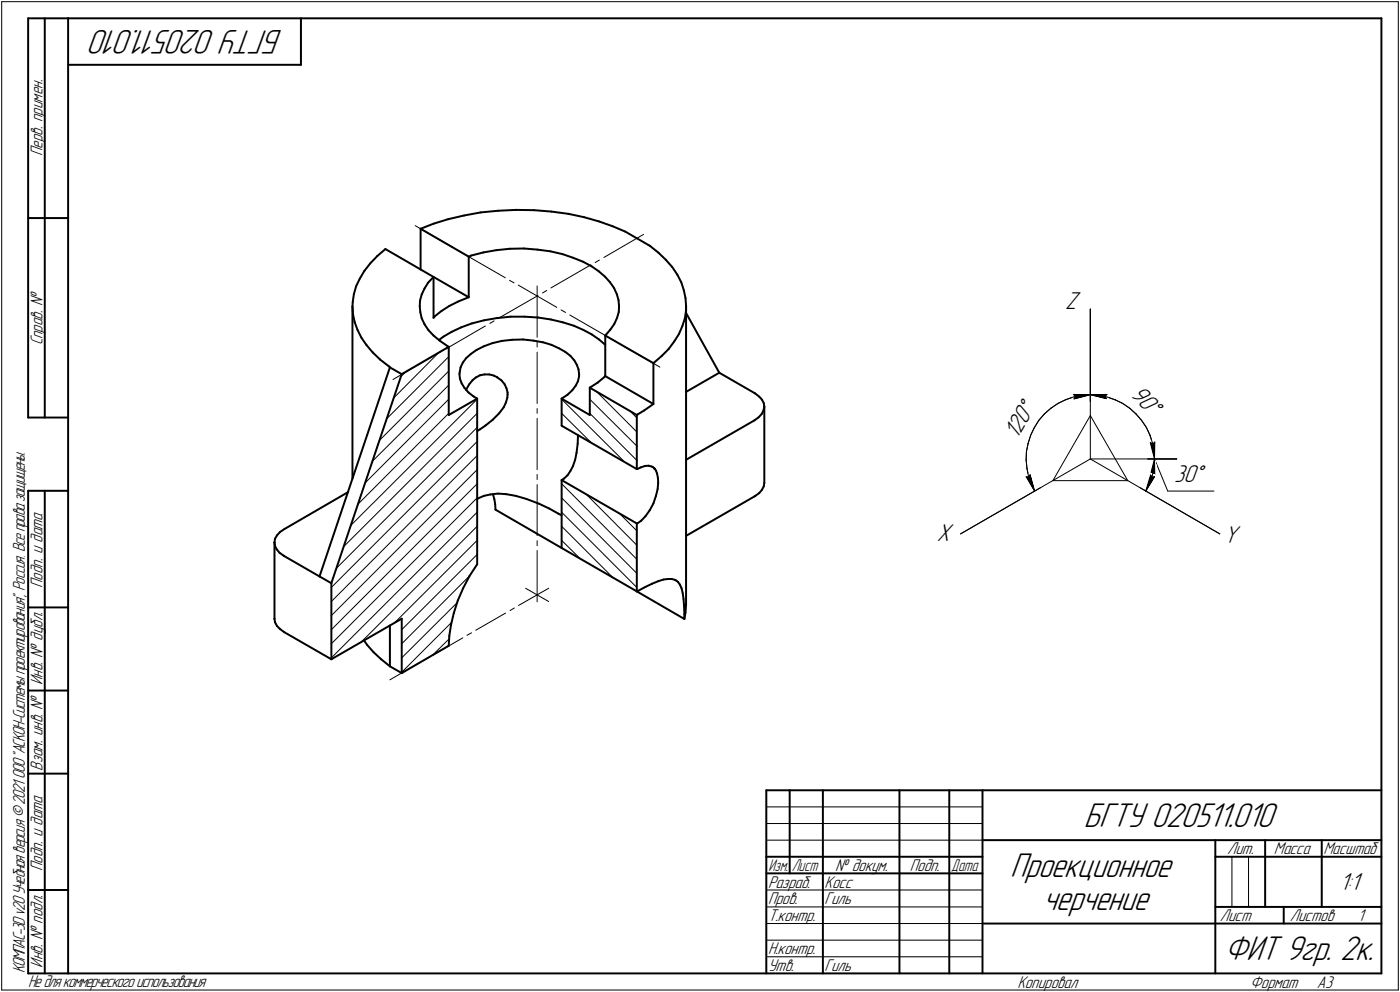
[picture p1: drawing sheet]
<svg xmlns="http://www.w3.org/2000/svg" width="421mm" height="298mm" viewBox="0 0 421 298" stroke-linecap="round" stroke-linejoin="round" font-family="sans-serif">
<g fill="none" stroke="#000" stroke-width=".59">
<path d="M8.5 5.5v120zM8.5 5.5h12zM13.5 5.5v120zM20.5 5.5v287zM20.5 5.5h395zM20.5 19.5h70zM90.5 5.5v14zM415.5 5.5v287zM8.5 65.5h12zM111.3 79.2l-1.7 2.2zM113.5 77l2.4-2.2zM113.5 77l-2.2 2.2z"/>
<path d="M115.9 74.8l14.5 8.4zM126.5 68.7l3.9-1.5zM126.5 68.7v12.3zM126.5 68.7l14.5 8.4zM130.4 67.2l4.4-1.3zM134.8 65.9l4.7-1.1zM139.5 64.8l5-1zM141 77.1l.7-.3zM141 77.1v12.2zM141.7 76.8l3.7-.9zM144.5 63.8l5.4-.5zM145.4 75.9l3.9-.7z"/>
<path d="M149.3 75.2l4-.4zM149.9 63.3l5.3-.2zM153.3 74.8l4.3-.1zM155.2 63.1l5.4 .1zM157.6 74.7l4 .3zM160.6 63.2l5.3 .4zM161.6 75l3.9 .5zM165.5 75.5l3.7 .9zM165.9 63.6l5 .7zM169.2 76.4l3.2 1.1zM170.9 64.3l4.8 1zM172.4 77.5l2.9 1.2z"/>
<path d="M175.3 78.7l2.6 1.3zM175.7 65.3l4.5 1.2zM180.2 66.5l4 1.5zM184.2 68l3.8 1.6zM188 69.6l7.1 4.1zM195.1 73.7l.4 .2zM195.5 73.9l2.5 2zM198 75.9l2.2 2.2zM200.2 78.1l2 2.2zM106 92.1v51.7zM106 92.1l.2 2.4zM106.1 90.8l-.1 1.3z"/>
<path d="M106.2 94.5l.5 2.4zM106.4 88.4l-.3 2.4zM106.7 96.9l.8 2.2zM107.1 86l-.7 2.4zM107.5 99.1l1.2 2.4zM108.2 83.7l-1.1 2.3zM109.6 81.4l-1.4 2.3zM126.2 92l.2 1.8zM126.3 90.3l-.1 1.7zM126.4 93.8l.4 1.9zM126.8 88.5l-.5 1.8zM126.8 95.7l.9 1.8z"/>
<path d="M127.7 86.7l-.9 1.8zM127.7 97.5l1.2 1.7zM128.8 84.9l-1.1 1.8zM128.9 99.2l1.5 1.6zM130.4 83.2l-1.6 1.7zM130.4 83.2l10.6 6.1zM130.4 83.2v12.3zM130.7 95.1l2.1-1.6zM130.7 95.1l-.3 .4zM132.8 93.5l2.3-1.6zM135.1 91.9l2.7-1.3zM135.8 99.7l2.9-1.3z"/>
<path d="M137.8 90.6l3.2-1.3zM138.7 98.4l3.2-1.2zM141.9 97.2l3.6-.9zM145.5 96.3l3.9-.7zM149.4 95.6l4.2-.4zM153.6 95.2h4.1zM157.7 95.2l4.1 .2zM161.8 95.4l3.9 .6zM165.7 96l3.5 .9zM169.2 96.9l3.4 1zM172.6 97.9l2.8 1.2zM175.4 99.1l2.6 1.4z"/>
<path d="M177.9 80l2.2 1.5zM180.1 81.5l1.8 1.6zM181.9 83.1l1.6 1.7zM183.5 84.8l1.2 1.7zM183.6 99.1l-1.6 1.7zM184.7 86.5l.8 1.9zM184.7 97.4l-1.1 1.7zM185.5 88.4l.5 1.8zM185.6 95.5l-.9 1.9zM186 90.2l.2 1.8zM186.1 93.7l-.5 1.8zM186.2 92l-.1 1.7z"/>
<path d="M202.2 80.3l1.5 2.2zM203.7 82.5l1.2 2.3zM204.9 84.8l.8 2.4zM205.2 98l-1 2.3zM205.7 87.2l.5 2.4zM206 95.6l-.8 2.4zM206.2 89.6l.1 2.3zM206.3 94.1l10 17.9zM206.3 93.2l-.3 2.4zM206.3 91.9v1.3zM206.3 91.9v89.8zM108.7 101.5l1.5 2.2z"/>
<path d="M110.2 103.7l1.9 2.2zM112.1 105.9l2.2 2.1zM114.3 108l2.6 2.1zM116.9 110.1l.4 .3zM117.3 110.4l-21.2 62.8zM117.3 110.4l3.5 2zM120.8 112.4l-21.1 62.9zM120.8 112.4l14.2-8.2zM130.4 100.8l1.9 1.6zM132 102.2l1.3-1zM132.3 102.4l2.2 1.6zM133.3 101.2l2.5-1.5z"/>
<path d="M134.5 104l.5 .2zM135 104.2v20.5zM138.2 112.4l.1 1.5zM138.3 111.8l-.1 .6zM138.3 113.9l.6 1.3zM138.5 110.4l-.2 1.4zM138.9 115.2l.8 1.4zM139.2 109l-.7 1.4zM139.7 116.6l1.2 1.3zM140.2 107.6l1.4-1.3zM140.2 107.6l-1 1.4zM140.2 117.1h.1"/>
<path d="M140.9 117.9l1.5 1.2zM141.1 115.6l-.9 1.5zM141.6 106.3l1.7-1.1zM142.1 114.3l1-.8zM142.1 114.3l-1 1.3zM142.4 119.1l1.1 .7zM143.1 113.5l1.3-.7zM143.3 105.2l2.2-1.1zM143.5 119.8v49.8zM144.4 112.8l1.3-.3zM145.5 104.1l2.6-1zM145.7 112.5h1.5z"/>
<path d="M147.2 112.5l1.3 .4zM148.1 103.1l2.9-.7zM148.5 112.9l1 .5zM149.6 113.5h.1M149.6 113.5l1.2 .8zM150.8 114.3l.9 1.1zM151 102.4l3.1-.3zM151.7 115.4l.6 1.3zM152.3 116.7l.4 1.2zM152.6 119.5l-.5 1.5zM152.7 117.9v.6zM152.7 118.5l-.1 1z"/>
<path d="M154.1 102.1l3.2-.1zM157.3 102l3.1 .4zM160.4 102.4l2.9 .5zM163.3 102.9l2.6 .7zM165.9 103.6l2.2 1zM168.1 104.6l1.9 1.1zM168.9 119.8l1.8-1.2zM168.9 119.8v8.1zM168.9 119.8l8.5 4.9zM170 105.7l1.5 1.2zM170.7 118.6l1.4-1.3zM171.5 106.9l1.2 1.4z"/>
<path d="M172.7 108.3l.8 1.3zM173.1 115.9l-1 1.4zM173.5 109.6l.5 1.4zM173.8 114.6l-.7 1.3zM174 111l.2 1.4zM174.2 113.1l-.4 1.5zM174.2 112.4v.7zM177.4 116.5l2.3-1.5zM177.4 116.5v8.2zM177.4 116.5l14.1 8.2zM178 100.5l2.2 1.5zM179.7 115l2-1.6z"/>
<path d="M180.2 102l1.8 1.6zM181.7 113.4l.3-.4zM182 100.8v12.2zM182 100.8l14.5 8.3zM182 113l14.5 8.4zM196.5 109.1l2.5-2.1zM196.5 109.1v12.3zM201.1 104.9l-2.1 2.1zM202.8 102.6l-1.7 2.3zM204.2 100.3l-1.4 2.3zM206.3 117.8l10-5.8zM216.3 112l10.6 6.1z"/>
<path d="M226.9 118.1l.3 .2zM227.2 118.3l1.1 .9zM228.3 119.2l.9 .9zM8.5 125.5h12zM135 124.7l8.5-4.9zM143.5 129.5l.9-.5zM144.4 129l1.6-1.2zM146 127.8l2.2-1.6zM148.2 126.2l1.9-2zM151.5 122.4l-1.4 1.8zM152.1 121l-.6 1.4zM168.9 127.9l22.6 13.1z"/>
<path d="M173 138.2l-.7 1.9zM173.4 136.1l-.4 2.1zM173.7 133.3l-.3 2.8zM173.8 131l-.1 2.3zM173.8 130.8v.2zM191.5 124.7l.3-.2zM191.5 124.7v16.3zM191.8 124.5l1.9-1.1zM193.7 123.4l2.8-2zM195.1 140l.9 .2zM206.3 138.2l20.6-11.9zM226.9 126.3l1.3-.9z"/>
<path d="M229.1 124.4l-.9 1zM229.2 120.1l.5 1.1zM229.6 123.4l-.5 1zM229.7 121.2l.2 1.1zM229.9 122.3v22.8zM229.9 122.3l-.3 1.1zM8.5 147.5v145zM8.5 147.5h12zM13.5 147.5v145zM84.2 159.9l1.3-.9zM84.2 159.9l-.9 1zM85.5 159l19.1-11.1z"/>
<path d="M143.5 149.9l.3-.1zM143.8 149.8l1.7-.8zM145.5 149l2-.4zM147.5 148.6l2.3-.3zM148.3 148.5l.4 1.5zM148.7 150l.2 1.6zM148.9 151.6l.1 1.6zM149 153.2l19.9 11.5zM149.8 148.3l2.4 .2zM152.2 148.5l2.9 .5zM155.1 149l3.2 .9zM158.3 149.9l3.8 1.5z"/>
<path d="M162.1 151.4l3.1 1.4zM165.2 152.8l2.7 1.5zM167.9 154.3l1 .6zM168.9 144.3l.7-.5zM168.9 144.3v20.4zM168.9 144.3l22.6 13zM169.6 143.8l1.1-1zM171.5 141.6l-.8 1.2zM172.3 140.1l-.8 1.5zM191.5 157.3l.3-.1zM191.5 141l.3-.1zM191.5 157.3v20.4z"/>
<path d="M191.8 140.9l.9-.4zM191.8 157.2l1.1-.7zM192.7 140.5l1.3-.5zM194 140h1.1zM194.1 155.1l-1.2 1.4zM195.4 153.3l-1.3 1.8zM196 140.2l.3 .1zM196.3 140.3l.5 .4zM196.5 151.3l-1.1 2zM196.8 140.7h.1M196.8 140.8h.1M196.9 140.9l.1 .2z"/>
<path d="M197 141.1l.3 .3zM197.3 141.4l.3 .9zM197.3 149l-.8 2.3zM197.6 142.3l.3 1.3zM197.8 147l-.5 2zM197.9 143.6l.1 1.5zM198 145.1l-.2 1.9zM226.9 149.2l.3-.2zM227.2 149l1.1-.8zM229.2 147.2l-.9 1zM229.7 146.1l-.5 1.1zM229.9 145.1l-.2 1z"/>
<path d="M82.5 163h.1M82.5 163.1l.2 1zM82.5 163.1v22.8zM82.7 161.9l-.2 1.1zM82.7 164.1l.5 1zM83.2 165.1l.9 1zM83.3 160.9l-.6 1zM84.1 166.1l1.2 .9zM85.3 167l.2 .1zM85.5 167.1l10.6 6.1zM96.1 173.2l3.6 2.1zM99.7 175.3v22.8z"/>
<path d="M139.3 176.8l-1.6 3.7zM141.2 173.1l-1.9 3.7zM143.5 169.6l-2.3 3.5zM168.9 164.7l22.6 13zM191.5 177.7l.3-.1zM191.5 177.7l14.3 8.3zM191.8 177.6l2.3-1.2zM194.1 176.4l2-1zM196.1 175.4l1.9-.7zM198 174.7l1.6-.5zM199.6 174.2l1.3-.2zM200.9 174h1.1z"/>
<path d="M202 174l.9 .2zM202.9 174.2l.4 .2zM203.3 174.4l.6 .4zM203.9 174.8l.6 .9zM204.5 175.7l.5 1.1zM205 176.8l.3 1.4zM205.3 178.2l.3 1.8zM206.3 161l20.6-11.8zM8.5 182.5h12zM82.5 186l.2 1zM82.5 186h.1M82.7 187l.6 1.1z"/>
<path d="M83.3 188.1l.9 1zM84.2 189.1l1.3 .9zM85.5 190l14.2 8.1zM99.7 198.1l21.1-12.2zM109.5 192.4l.9 1.4zM110.4 193.8l2 2.2zM112.4 196l2.2 2.1zM114.6 198.1l2.7 2.1zM117.3 188v12.2zM120.8 185.9v16.4zM135.1 191.1l-.1 3zM135.6 187.8l-.5 3.3z"/>
<path d="M136.5 184.2l-.9 3.6zM137.7 180.5l-1.2 3.7zM205.6 180l.1 2.1zM205.7 182.1l.1 2.5zM205.8 184.6v1.4zM206.2 184.1l-.4 1.9zM206.3 181.7l-.1 2.4zM8.5 207.5h12zM117.3 200.2l3.5 2.1zM120.8 202.3l14.2-8.2zM8.5 232.5h12zM230.5 237.5h185z"/>
<path d="M230.5 237.5v55zM237.5 237.5v25zM247.5 237.5v55zM270.5 237.5v55zM285.5 237.5v55zM295.5 237.5v55zM230.5 257.5h65zM295.5 252.5h120zM365.5 252.5v40zM365.5 257.5h15zM380.5 252.5v20zM380.5 257.5h35z"/>
<path d="M397.5 252.5v20zM8.5 267.5h12zM230.5 262.5h65zM295.5 277.5h70zM365.5 277.5h50zM365.5 272.5h50zM386.1 272.5v5zM8.5 292.5h12zM20.5 292.5h395z"/>
</g>
<g fill="none" stroke="#000" stroke-width=".3">
<path d="M.5 .5v297zM.5 .5h420zM420.5 .5v297zM124.9 67.8l11.6 6.7zM137.8 75.3l1.3 .7zM140.4 76.8l11.6 6.7zM179 78.9l1.3-.8zM181.6 77.4l11.9-7zM147.3 97.2l1.3-.8zM149.9 95.7l11.9-6.9zM153.2 84.2l1.4 .8zM155.9 85.7l11.6 6.7z"/>
<path d="M161.5 85.9v15.4zM163.2 88.1l1.2-.8zM165.7 86.5l12-6.9zM168.7 93.1l1.4 .8zM171.4 94.7l11.6 6.6zM327.9 92.9v45zM327.9 92.9v27.7zM118.2 114l11.9-6.9zM120.6 113.1l1.3-1.3zM131.4 106.3l1.4-.7zM131.9 106l-13.5 13.5zM134 104.9l12-6.9z"/>
<path d="M161.5 102.9v1.4zM161.5 105.8v15.4zM168.9 120l18.6 18.4zM177.4 120l14.3 14.2zM179.3 117.6l12.3 12.3zM184.3 102.1l1.3 .8zM186.9 103.6l11.6 6.7zM322.8 119.3l2.6-.5zM322.8 118.5l.6 .6zM322.8 118.5l5.1 .1zM323 119.9l4.9-1.3zM323.4 119.1l-.4 .8z"/>
<path d="M325.4 118.8l2.5-.2zM327.9 118.6l2.6 .2zM327.9 118.6l5-.1zM327.9 118.6l4.8 1.2zM330.5 118.8l2.4 .5zM332.3 119.1l.4 .7zM332.9 119.3l2.5 .8zM332.9 118.5l-.6 .6zM111.9 138.7l23.1-23zM114.1 132.3l20.9-20.8zM116.2 125.9l18.8-18.7zM161.5 122.8v1.4z"/>
<path d="M161.5 125.7v15.4zM168.9 124.2l8.7 8.6zM177.4 124.2l14.3 14.3zM189.3 123.4l2.3 2.2zM308.6 138.3l.3 2.5zM308.7 135.7l-.1 2.6zM309.2 133.3l-.5 2.4zM310 130.8l-.8 2.5zM311.1 128.5l-1.1 2.3zM312.4 126.3l-1.3 2.2zM314.1 124.4l2-1.7zM314.1 124.4l-1.7 1.9z"/>
<path d="M316.1 122.7l2.1-1.5zM318.2 121.2l2.3-1.1zM320.5 120.1l2.3-.8zM327.9 137.9l39 22.5zM327.9 137.9h26zM327.9 124.9l-11.2 19.5zM327.9 124.9l11.3 19.5zM335.4 120.1l2.3 1.1zM337.7 121.2l2.1 1.5zM339.8 122.7l1.8 1.7zM341.6 124.4l1.7 1.9zM343.3 126.3l1.5 2.1z"/>
<path d="M344.8 128.4l1.1 2.4zM345.2 137.9h8.7zM345.9 130.8l.7 2.4zM345.9 133l1.3 4.9zM345.9 133l.8 .4zM346.6 133.2l.4 2.5zM346.7 133.4l.6-.6zM347 135.7l.2 2.2zM347.2 137.9l-.2 2.6zM347.2 137.9l4 9.7zM347.2 137.9l.1 5zM347.2 137.9l-1.3 4.9z"/>
<path d="M347.3 132.8l-.1 5.1zM105.5 157.9l38-37.9zM107.6 151.6l27.4-27.4zM109.8 145.1l25.2-25.1zM161.5 142.6v1.5zM161.5 145.6v15.4zM168.9 158.2l15.5 15.5zM168.9 153.9l22.6 22.6zM168.9 149.6l22.6 22.7zM168.9 145.4l22.6 22.7zM176.3 148.5l15.2 15.3zM186.4 154.3l5.1 5.2z"/>
<path d="M308.6 143.3l2.5 4.3zM308.6 143.3l.8 .1zM308.9 140.8l.5 2.5zM309.4 143.3l.8 2.4zM309.8 142.7l-.4 .7zM309.8 142.7l1.3 4.9zM310.2 145.7l.9 1.9zM316.7 144.4h22.5zM342.9 146.6l24 13.8zM345.7 145.4l-1.1 2.2zM345.9 142.8l.8-.4zM346 142.7l-1.4 4.9z"/>
<path d="M346 142.7l.5 .7zM346.5 143.4l.7-.1zM346.5 143l-.8 2.4zM346.7 142.4l.6 .5zM347 140.5l-.5 2.5zM347.2 143.3l-2.6 4.3zM351.2 147.6h13.9zM99.7 176.5l43.8-43.8zM101.2 170.8l42.3-42.4zM103.3 164.3l40.2-40.1zM158.1 176.8l6.9 4zM161.5 162.5v1.5z"/>
<path d="M161.5 165.4v15.4zM168.9 162.4l5.5 5.4zM288.9 160.4l39-22.5zM288.9 160.4l24-13.8zM99.7 197.7l43.8-43.8zM99.7 193.5l43.8-43.9zM99.7 189.2l43.8-43.8zM99.7 185l43.8-43.9zM99.7 180.8l43.8-43.9zM108.6 193l34.9-34.8zM118.7 187.1l24.8-24.7zM120.8 197.7l16.7-16.6z"/>
<path d="M120.8 193.5l20.4-20.4zM120.8 189.2l22.7-22.6zM127.6 198.4l1.3-.8zM130.2 196.8l9-5.1zM130.2 196.8l4.8-4.8zM140.5 190.9l1.3-.7zM143.1 189.4l9-5.2zM153.4 183.5l1.3-.8zM156 181.9l9-5.1zM117.3 204.3l9-5.2zM120.8 202l15-15zM230.5 247.5h65z"/>
<path d="M230.5 252.5h65zM230.5 242.5h65zM370.5 257.5v15zM375.5 257.5v15zM230.5 267.5h65zM230.5 272.5h65zM230.5 277.5h65zM.5 297.5h420zM230.5 282.5h65zM230.5 287.5h65z"/>
</g>
<g fill="#fff" stroke="#fff" stroke-width=".3">
<path d="M307.2 118.9h.1zM307.1 119h.4zM307.1 119h.6zM307 119.1h.8zM307 119.2h.9zM306.9 119.3h1.2zM306.8 119.4h1.5zM306.8 119.5h1.6zM306.7 119.5h1.8zM306.7 119.6h2zM306.7 119.7h2.1zM306.7 119.8h2.2zM306.6 119.9h2.5zM306.5 120h2.8zM306.5 120.1h2.9zM306.4 120.1h3.1zM306.4 120.2h3.3zM306.3 120.3h3.5zM306.2 120.4h3.8zM306.2 120.5h3.9zM306.2 120.6h4.1zM306.2 120.6h4.2zM306.1 120.7h4.5zM306.1 120.8h4.6zM306 120.9h4.9zM305.9 121h5.1zM305.9 121.1h5.2zM305.8 121.2h5.5zM305.8 121.2h5.6zM305.7 121.3h5.9zM305.6 121.4h6.1zM305.6 121.5h6.3zM305.6 121.6h6.4zM305.6 121.7h6.6zM305.5 121.8h6.8zM305.5 121.8h6.9zM305.4 121.9h7.2zM305.3 122h7.5zM305.3 122.1h7.6zM305.2 122.2h7.8zM305.2 122.3h8zM305.1 122.3h8.3zM305.1 122.4h8.3zM305.1 122.5h8.3zM305 122.6h8.4zM305 122.7h8.4zM304.9 122.8h8.4zM304.9 122.9h8.4zM304.8 122.9h8.4zM304.7 123h8.4zM304.7 123.1h8.4zM304.6 123.2h8.4zM304.6 123.3h8.4zM304.5 123.4h8.4zM304.5 123.4h8.4zM304.5 123.5h8.3zM304.4 123.6h8.4zM304.4 123.7h8.4zM304.3 123.8h8.4zM304.3 123.9h8.4zM304.2 124h8.4zM304.1 124h8.5zM304.1 124.1h8.4zM304 124.2h8.4zM304 124.3h8.4zM304 124.4h8.3zM303.9 124.5h8.4zM303.9 124.5h8.4zM303.8 124.6h8.5zM303.8 124.7h8.4zM303.7 124.8h8.4zM303.7 124.9h8.4zM303.6 125h8.4zM303.5 125.1h8.5zM303.5 125.1h8.4zM303.4 125.2h8.5zM303.4 125.3h8.4zM303.4 125.4h8.3zM303.3 125.5h8.4zM303.3 125.6h8.4zM303.2 125.6h8.5zM303.2 125.7h8.4zM303.1 125.8h8.5zM303.1 125.9h8.4zM303 126h8.4zM302.9 126.1h8.5zM302.9 126.2h8.4zM302.9 126.2h8.4zM302.9 126.3h8.3zM302.8 126.4h8.3zM302.7 126.5h8.4zM302.7 126.6h8.4zM302.6 126.7h8.5zM302.6 126.7h8.4zM302.5 126.8h8.5zM302.5 126.9h8.4zM302.4 127h8.4zM302.3 127.1h8.5zM302.3 127.2h8.4zM302.3 127.3h8.4zM302.3 127.3h8.3zM302.2 127.4h8.4zM302.1 127.5h8.5zM302.1 127.6h8.4zM302 127.7h8.5zM302 127.8h8.4zM301.9 127.8h8.5zM301.9 127.9h8.4zM301.8 128h8.5zM301.8 128.1h8.4zM301.8 128.2h8.3zM301.7 128.3h8.4zM301.7 128.4h8.3zM301.6 128.4h8.4zM301.5 128.5h8.5zM301.5 128.6h8.5zM301.4 128.7h8.5zM301.4 128.8h8.4zM301.3 128.9h8.5zM301.3 128.9h8.4zM301.2 129h8.5zM301.2 129.1h8.4zM301.2 129.2h8.4zM301.1 129.3h8.4zM301.1 129.4h8.4zM301 129.5h8.5zM300.9 129.5h8.5zM301.1 129.6h8.3zM301.2 129.7h8.1zM301.4 129.8h7.8zM301.5 129.9h7.7zM301.7 130h7.4zM301.8 130h7.3zM302 130.1h7zM302.1 130.2h6.9zM302.3 130.3h6.6zM302.4 130.4h6.5zM302.6 130.5h6.3zM302.7 130.6h6.1zM302.9 130.6h5.9zM303 130.7h5.7zM303.2 130.8h5.5zM303.3 130.9h5.3zM303.4 131h5.1zM303.6 131.1h4.9zM303.8 131.1h4.6zM303.9 131.2h4.5zM304 131.3h4.4zM304.2 131.4h4.2zM304.4 131.5h3.9zM304.5 131.6h3.7zM304.6 131.7h3.6zM304.8 131.7h3.3zM305 131.8h3.1zM305.1 131.9h2.9zM305.2 132h2.8zM305.4 132.1h2.5zM305.6 132.2h2.2zM305.6 132.2h2.2zM305.8 132.3h2zM306 132.4h1.8zM306.2 132.5h1.5zM306.2 132.6h1.5zM306.4 132.7h1.2zM306.6 132.8h.9zM306.7 132.8h.8zM306.8 132.9h.6zM307 133h.4zM307.2 133.1h.1z"/>
<path d="M322.3 118.1h3.8zM322.3 118.2h4.1zM322.3 118.3h4.4zM322.3 118.4h4.7zM322.3 118.4h5zM322.3 118.5h5.4zM322.3 118.6h5.6zM322.4 118.7h5.4zM322.4 118.8h5.3zM322.4 118.9h5.1zM322.4 119h4.9zM322.4 119h4.8zM322.4 119.1h4.7zM322.4 119.2h4.5zM322.4 119.3h4.3zM322.5 119.4h4.1zM322.5 119.5h3.9zM322.5 119.5h3.7zM322.5 119.6h3.5zM322.5 119.7h3.1zM322.5 119.8h2.8zM322.5 119.9h2.5zM322.6 120h2zM322.6 120.1h1.7zM322.6 120.1h1.3zM322.6 120.2h1zM322.6 120.3h.7zM322.6 120.4h.3z"/>
<path d="M310 142.1h.2zM309.8 142.2h.4zM309.6 142.2h.6zM309.5 142.3h.8zM309.3 142.4h1zM309 142.5h1.3zM308.9 142.6h1.4zM308.7 142.7h1.7zM308.4 142.7h2zM308.3 142.8h2.1zM308.1 142.9h2.4zM307.8 143h2.7zM307.9 143.1h2.6zM308 143.2h2.5zM308 143.3h2.6zM308.1 143.3h2.5zM308.2 143.4h2.4zM308.2 143.5h2.4zM308.3 143.6h2.3zM308.3 143.7h2.3zM308.4 143.8h2.2zM308.4 143.8h2.3zM308.4 143.9h2.3zM308.5 144h2.2zM308.5 144.1h2.2zM308.6 144.2h2.2zM308.7 144.3h2.1zM308.7 144.4h2.1zM308.8 144.4h2.1zM308.8 144.5h2.1zM308.9 144.6h2zM308.9 144.7h2zM308.9 144.8h2.1zM309 144.9h2zM309 144.9h2zM309.1 145h2zM309.2 145.1h1.9zM309.2 145.2h1.9zM309.3 145.3h1.8zM309.3 145.4h1.8zM309.4 145.5h1.7zM309.5 145.5h1.6zM309.5 145.6h1.6zM309.5 145.7h1.6zM309.5 145.8h1.6zM309.6 145.9h1.5zM309.7 146h1.4zM309.7 146h1.4zM309.8 146.1h1.3zM309.8 146.2h1.3zM309.9 146.3h1.2zM310 146.4h1.1zM310 146.5h1.1zM310.1 146.6h1zM310.2 146.6h.9zM310.3 146.7h.8zM310.4 146.8h.7zM310.5 146.9h.6zM310.6 147h.5zM310.6 147.1h.5zM310.7 147.2h.4zM310.8 147.2h.3zM310.9 147.3h.2zM311 147.4h.1z"/>
<path d="M343.7 114.9h.1zM343.6 115h.3zM343.5 115.1h.5zM343.4 115.1h.7zM343.3 115.2h.9zM343.2 115.3h1.1zM343.2 115.4h1.1zM343.1 115.5h1.3zM343 115.6h1.5zM342.9 115.7h1.7zM342.8 115.7h1.9zM342.7 115.8h2.1zM342.6 115.9h2.2zM342.6 116h2.3zM342.5 116.1h2.5zM342.4 116.2h2.7zM342.3 116.2h2.9zM342.2 116.3h3.1zM342.1 116.4h3.3zM342.1 116.5h3.3zM342 116.6h3.5zM341.9 116.7h3.7zM341.8 116.8h3.9zM341.7 116.8h4.1zM341.6 116.9h4.3zM341.5 117h4.4zM341.5 117.1h4.5zM341.4 117.2h4.7zM341.3 117.3h4.9zM341.2 117.3h5.1zM341.1 117.4h5.3zM341 117.5h5.5zM341 117.6h5.5zM340.9 117.7h5.7zM340.8 117.8h5.9zM340.7 117.9h6.1zM340.6 117.9h6.3zM340.5 118h6.5zM340.4 118.1h6.6zM340.4 118.2h6.7zM340.3 118.3h6.9zM340.2 118.4h7.1zM340.1 118.4h7.3zM340 118.5h7.5zM339.9 118.6h7.7zM339.9 118.7h7.7zM339.8 118.8h7.9zM339.7 118.9h8.1zM339.6 119h8.3zM339.5 119h8.5zM339.4 119.1h8.7zM339.3 119.2h8.8zM339.3 119.3h8.9zM339.2 119.4h9.1zM339.1 119.5h9.3zM339 119.5h9.5zM338.9 119.6h9.7zM338.8 119.7h9.9zM338.8 119.8h9.9zM338.6 119.9h10.2zM338.7 120h10.2zM338.8 120.1h10.2zM338.8 120.1h10.3zM338.9 120.2h10.3zM339 120.3h10.2zM339.1 120.4h10.2zM339.2 120.5h10.2zM339.3 120.6h10.2zM339.3 120.6h10.3zM339.4 120.7h10.3zM339.5 120.8h10.3zM339.6 120.9h10.2zM339.7 121h10.2zM339.8 121.1h10.2zM339.9 121.2h10.2zM339.9 121.2h10.3zM340 121.3h10.3zM340.1 121.4h10.3zM340.2 121.5h10.2zM340.3 121.6h10.2zM340.4 121.7h10.2zM340.4 121.8h10.3zM340.5 121.8h10.3zM340.6 121.9h10.3zM340.7 122h10.2zM340.8 122.1h10.2zM340.9 122.2h10zM341 122.3h9.9zM341 122.3h9.8zM341.1 122.4h9.6zM341.2 122.5h9.4zM341.3 122.6h9.2zM341.4 122.7h9zM341.5 122.8h8.9zM341.5 122.9h8.8zM341.6 122.9h8.6zM341.7 123h8.4zM341.8 123.1h8.2zM341.9 123.2h8zM342 123.3h7.8zM342.1 123.4h7.7zM342.1 123.4h7.6zM342.2 123.5h7.4zM342.3 123.6h7.2zM342.4 123.7h7zM342.5 123.8h6.8zM342.6 123.9h6.6zM342.6 124h6.6zM342.7 124h6.4zM342.8 124.1h6.2zM342.9 124.2h6zM343 124.3h5.8zM343.1 124.4h5.6zM343.2 124.5h5.5zM343.2 124.5h5.4zM343.3 124.6h5.2zM343.4 124.7h5zM343.5 124.8h4.8zM343.6 124.9h4.6zM343.7 125h4.4zM343.7 125.1h4.4zM343.8 125.1h4.2zM343.9 125.2h4zM344 125.3h3.8zM344.1 125.4h3.6zM344.2 125.5h3.4zM344.3 125.6h3.3zM344.3 125.6h3.2zM344.4 125.7h3zM344.5 125.8h2.8zM344.6 125.9h2.6zM344.7 126h2.4zM344.8 126.1h2.2zM344.8 126.2h2.2zM344.9 126.2h2zM345 126.3h1.8zM345.1 126.4h1.6zM345.2 126.5h1.4zM345.3 126.6h1.2zM345.4 126.7h1.1zM345.4 126.7h1zM345.5 126.8h.8zM345.6 126.9h.6zM345.7 127h.4zM345.8 127.1h.2z"/>
<path d="M329.8 118.1h3.7zM329.5 118.2h4zM329.2 118.3h4.3zM328.8 118.4h4.7zM328.6 118.4h4.9zM328.3 118.5h5.2zM327.9 118.6h5.5zM328.1 118.7h5.3zM328.3 118.8h5.1zM328.4 118.9h5zM328.6 119h4.8zM328.8 119h4.6zM328.8 119.1h4.6zM329 119.2h4.3zM329.2 119.3h4.1zM329.4 119.4h3.9zM329.5 119.5h3.8zM329.6 119.5h3.7zM329.9 119.6h3.4zM330.3 119.7h3zM330.6 119.8h2.7zM331 119.9h2.3zM331.3 120h2zM331.6 120.1h1.7zM332 120.1h1.3zM332.3 120.2h1zM332.7 120.3h.6zM333 120.4h.3z"/>
<path d="M346.5 132.4h1.3zM345.9 132.5h1.9zM345.4 132.6h2.4zM345.4 132.7h2.4zM345.4 132.8h2.4zM345.4 132.8h2.4zM345.5 132.9h2.3zM345.5 133h2.3zM345.5 133.1h2.3zM345.5 133.2h2.3zM345.6 133.3h2.2zM345.6 133.3h2.2zM345.6 133.4h2.2zM345.6 133.5h2.2zM345.7 133.6h2.1zM345.7 133.7h2.1zM345.7 133.8h2.1zM345.7 133.9h2.1zM345.8 133.9h2zM345.8 134h2zM345.8 134.1h2zM345.8 134.2h2zM345.9 134.3h1.9zM345.9 134.4h1.9zM345.9 134.5h1.9zM345.9 134.5h1.9zM345.9 134.6h1.9zM345.9 134.7h1.9zM345.9 134.8h1.9zM345.9 134.9h1.9zM346 135h1.8zM346 135h1.8zM346 135.1h1.8zM346 135.2h1.8zM346.1 135.3h1.7zM346.1 135.4h1.7zM346.1 135.5h1.7zM346.1 135.6h1.7zM346.2 135.6h1.6zM346.2 135.7h1.6zM346.2 135.8h1.6zM346.2 135.9h1.6zM346.3 136h1.5zM346.3 136.1h1.4zM346.3 136.1h1.4zM346.3 136.2h1.4zM346.4 136.3h1.3zM346.5 136.4h1.1zM346.5 136.5h1.1zM346.5 136.6h1.1zM346.5 136.7h1.1zM346.6 136.7h1zM346.6 136.8h1zM346.7 136.9h.9zM346.7 137h.8zM346.8 137.1h.7zM346.9 137.2h.6zM346.9 137.2h.6zM347 137.3h.4zM347 137.4h.4zM347 137.5h.4zM347 137.6h.4zM347.1 137.7h.2zM347.1 137.8h.2z"/>
<path d="M320.3 87.3h5zM320.3 87.4h5zM320.3 87.5h5zM320.3 87.5h5zM320.3 87.6h5zM320.3 87.7h5zM320.3 87.8h5zM320.3 87.9h5zM320.3 88h5zM320.3 88.1h5zM320.3 88.1h5zM320.3 88.2h5zM320.3 88.3h5zM320.3 88.4h5zM320.3 88.5h5zM320.3 88.6h5zM320.3 88.6h5zM320.3 88.7h5zM320.3 88.8h5zM320.3 88.9h5zM320.3 89h5zM320.3 89.1h5zM320.3 89.2h5zM320.3 89.2h5zM320.3 89.3h5zM320.3 89.4h5zM320.3 89.5h5zM320.3 89.6h5zM320.3 89.7h5zM320.3 89.7h5zM320.3 89.8h5zM320.3 89.9h5zM320.3 90h5zM320.3 90.1h5zM320.3 90.2h5zM320.3 90.3h5zM320.3 90.3h5zM320.3 90.4h5zM320.3 90.5h5zM320.3 90.6h5zM320.3 90.7h5zM320.3 90.8h5zM320.3 90.8h5zM320.3 90.9h5zM320.3 91h5zM320.3 91.1h5zM320.3 91.2h5zM320.3 91.3h5zM320.3 91.4h5zM320.3 91.4h5zM320.3 91.5h5zM320.3 91.6h5zM320.3 91.7h5zM320.3 91.8h5zM320.3 91.9h5zM320.3 91.9h5zM320.3 92h5zM320.3 92.1h5zM320.3 92.2h5zM320.3 92.3h5zM320.3 92.4h5zM320.3 92.5h5zM320.3 92.5h5zM320.3 92.6h5zM320.3 92.7h5zM320.3 92.8h5zM320.3 92.9h5zM320.3 93h5zM320.3 93h5zM320.3 93.1h5zM320.3 93.2h5zM320.3 93.3h5zM320.3 93.4h5zM320.3 93.5h5zM320.3 93.6h5zM320.3 93.6h5zM320.3 93.7h5zM320.3 93.8h5zM320.3 93.9h5zM320.3 94h5zM320.3 94.1h5zM320.3 94.1h5zM320.3 94.2h5zM320.3 94.3h5z"/>
<path d="M281.8 156.8h5.4zM281.8 156.9h5.4zM281.8 157h5.4zM281.8 157.1h5.4zM281.8 157.1h5.4zM281.8 157.2h5.4zM281.8 157.3h5.4zM281.8 157.4h5.4zM281.8 157.5h5.4zM281.8 157.6h5.4zM281.8 157.6h5.4zM281.8 157.7h5.4zM281.8 157.8h5.4zM281.8 157.9h5.4zM281.8 158h5.4zM281.8 158.1h5.4zM281.8 158.2h5.4zM281.8 158.2h5.4zM281.8 158.3h5.4zM281.8 158.4h5.4zM281.8 158.5h5.4zM281.8 158.6h5.4zM281.8 158.7h5.4zM281.8 158.7h5.4zM281.8 158.8h5.4zM281.8 158.9h5.4zM281.8 159h5.4zM281.8 159.1h5.4zM281.8 159.2h5.4zM281.8 159.3h5.4zM281.8 159.3h5.4zM281.8 159.4h5.4zM281.8 159.5h5.4zM281.8 159.6h5.4zM281.8 159.7h5.4zM281.8 159.8h5.4zM281.8 159.9h5.4zM281.8 159.9h5.4zM281.8 160h5.4zM281.8 160.1h5.4zM281.8 160.2h5.4zM281.8 160.3h5.4zM281.8 160.4h5.4zM281.8 160.4h5.4zM281.8 160.5h5.4zM281.8 160.6h5.4zM281.8 160.7h5.4zM281.8 160.8h5.4zM281.8 160.9h5.4zM281.8 161h5.4zM281.8 161h5.4zM281.8 161.1h5.4zM281.8 161.2h5.4zM281.8 161.3h5.4zM281.8 161.4h5.4zM281.8 161.5h5.4zM281.8 161.5h5.4zM281.8 161.6h5.4zM281.8 161.7h5.4zM281.8 161.8h5.4zM281.8 161.9h5.4zM281.8 162h5.4zM281.8 162.1h5.4zM281.8 162.1h5.4zM281.8 162.2h5.4zM281.8 162.3h5.4zM281.8 162.4h5.4zM281.8 162.5h5.4zM281.8 162.6h5.4zM281.8 162.6h5.4zM281.8 162.7h5.4zM281.8 162.8h5.4zM281.8 162.9h5.4zM281.8 163h5.4zM281.8 163.1h5.4zM281.8 163.2h5.4zM281.8 163.2h5.4zM281.8 163.3h5.4zM281.8 163.4h5.4zM281.8 163.5h5.4zM281.8 163.6h5.4zM281.8 163.7h5.4zM281.8 163.7h5.4zM281.8 163.8h5.4zM281.8 163.9h5.4z"/>
<path d="M368 157.6h5.5zM368 157.7h5.5zM368 157.8h5.5zM368 157.9h5.5zM368 158h5.5zM368 158.1h5.5zM368 158.2h5.5zM368 158.2h5.5zM368 158.3h5.5zM368 158.4h5.5zM368 158.5h5.5zM368 158.6h5.5zM368 158.7h5.5zM368 158.7h5.5zM368 158.8h5.5zM368 158.9h5.5zM368 159h5.5zM368 159.1h5.5zM368 159.2h5.5zM368 159.3h5.5zM368 159.3h5.5zM368 159.4h5.5zM368 159.5h5.5zM368 159.6h5.5zM368 159.7h5.5zM368 159.8h5.5zM368 159.9h5.5zM368 159.9h5.5zM368 160h5.5zM368 160.1h5.5zM368 160.2h5.5zM368 160.3h5.5zM368 160.4h5.5zM368 160.4h5.5zM368 160.5h5.5zM368 160.6h5.5zM368 160.7h5.5zM368 160.8h5.5zM368 160.9h5.5zM368 161h5.5zM368 161h5.5zM368 161.1h5.5zM368 161.2h5.5zM368 161.3h5.5zM368 161.4h5.5zM368 161.5h5.5zM368 161.5h5.5zM368 161.6h5.5zM368 161.7h5.5zM368 161.8h5.5zM368 161.9h5.5zM368 162h5.5zM368 162.1h5.5zM368 162.1h5.5zM368 162.2h5.5zM368 162.3h5.5zM368 162.4h5.5zM368 162.5h5.5zM368 162.6h5.5zM368 162.6h5.5zM368 162.7h5.5zM368 162.8h5.5zM368 162.9h5.5zM368 163h5.5zM368 163.1h5.5zM368 163.2h5.5zM368 163.2h5.5zM368 163.3h5.5zM368 163.4h5.5zM368 163.5h5.5zM368 163.6h5.5zM368 163.7h5.5zM368 163.7h5.5zM368 163.8h5.5zM368 163.9h5.5zM368 164h5.5zM368 164.1h5.5zM368 164.2h5.5zM368 164.3h5.5zM368 164.3h5.5zM368 164.4h5.5zM368 164.5h5.5zM368 164.6h5.5zM368 164.7h5.5z"/>
<path d="M353.1 139.3h10zM353.1 139.4h10zM353.1 139.4h10zM353.1 139.5h10zM353.1 139.6h10zM353.1 139.7h10zM353.1 139.8h10zM353.1 139.9h10zM353.1 140h10zM353.1 140h10zM353.1 140.1h10zM353.1 140.2h10zM353.1 140.3h10zM353.1 140.4h10zM353.1 140.5h10zM353.1 140.5h10zM353.1 140.6h10zM353.1 140.7h10zM353.1 140.8h10zM353.1 140.9h10zM353.1 141h10zM353.1 141.1h10zM353.1 141.1h10zM353.1 141.2h10zM353.1 141.3h10zM353.1 141.4h10zM353.1 141.5h10zM353.1 141.6h10zM353.1 141.6h10zM353.1 141.7h10zM353.1 141.8h10zM353.1 141.9h10zM353.1 142h10zM353.1 142.1h10zM353.1 142.2h10zM353.1 142.2h10zM353.1 142.3h10zM353.1 142.4h10zM353.1 142.5h10zM353.1 142.6h10zM353.1 142.7h10zM353.1 142.7h10zM353.1 142.8h10zM353.1 142.9h10zM353.1 143h10zM353.1 143.1h10zM353.1 143.2h10zM353.1 143.3h10zM353.1 143.3h10zM353.1 143.4h10zM353.1 143.5h10zM353.1 143.6h10zM353.1 143.7h10zM353.1 143.8h10zM353.1 143.8h10zM353.1 143.9h10zM353.1 144h10zM353.1 144.1h10zM353.1 144.2h10zM353.1 144.3h10zM353.1 144.4h10zM353.1 144.4h10zM353.1 144.5h10zM353.1 144.6h10zM353.1 144.7h10zM353.1 144.8h10zM353.1 144.9h10zM353.1 144.9h10zM353.1 145h10zM353.1 145.1h10zM353.1 145.2h10zM353.1 145.3h10zM353.1 145.4h10zM353.1 145.5h10zM353.1 145.5h10zM353.1 145.6h10zM353.1 145.7h10zM353.1 145.8h10zM353.1 145.9h10zM353.1 146h10zM353.1 146h10zM353.1 146.1h10zM353.1 146.2h10zM353.1 146.3h10zM353.1 146.4h10zM353.1 146.5h10z"/>
<path d="M347.1 138.1h.2zM347.1 138.2h.2zM347 138.3h.4zM347 138.3h.4zM347 138.4h.4zM347 138.5h.4zM346.9 138.6h.6zM346.9 138.7h.6zM346.8 138.8h.7zM346.7 138.9h.8zM346.7 138.9h.9zM346.6 139h1zM346.6 139.1h1zM346.5 139.2h1.1zM346.5 139.3h1.1zM346.5 139.4h1.1zM346.5 139.4h1.1zM346.4 139.5h1.3zM346.3 139.6h1.4zM346.3 139.7h1.4zM346.3 139.8h1.4zM346.3 139.9h1.5zM346.2 140h1.6zM346.2 140h1.6zM346.2 140.1h1.6zM346.2 140.2h1.6zM346.1 140.3h1.7zM346.1 140.4h1.7zM346.1 140.5h1.7zM346.1 140.5h1.7zM346 140.6h1.8zM346 140.7h1.8zM346 140.8h1.8zM346 140.9h1.8zM345.9 141h1.9zM345.9 141.1h1.9zM345.9 141.1h1.9zM345.9 141.2h1.9zM345.9 141.3h1.9zM345.9 141.4h1.9zM345.9 141.5h1.9zM345.9 141.6h1.9zM345.8 141.6h2zM345.8 141.7h2zM345.8 141.8h2zM345.8 141.9h2zM345.7 142h2.1zM345.7 142.1h2.1zM345.7 142.2h2.1zM345.7 142.2h2.1zM345.6 142.3h2.2zM345.6 142.4h2.2zM345.6 142.5h2.2zM345.6 142.6h2.2zM345.5 142.7h2.3zM345.5 142.7h2.3zM345.5 142.8h2.3zM345.5 142.9h2.3zM345.4 143h2.4zM345.4 143.1h2.4zM345.4 143.2h2.4zM345.4 143.3h2.4zM346.6 143.3h1.2zM347.2 143.4h.6z"/>
<path d="M345.7 142.2h.2zM345.7 142.2h.5zM345.7 142.3h.7zM345.6 142.4h1zM345.6 142.5h1.2zM345.6 142.6h1.4zM345.5 142.7h1.7zM345.5 142.7h1.9zM345.5 142.8h2.1zM345.5 142.9h2.2zM345.4 143h2.5zM345.4 143.1h2.5zM345.4 143.2h2.4zM345.4 143.3h2.4zM345.4 143.3h2.3zM345.4 143.4h2.3zM345.4 143.5h2.2zM345.3 143.6h2.3zM345.3 143.7h2.3zM345.3 143.8h2.2zM345.2 143.8h2.3zM345.2 143.9h2.2zM345.2 144h2.2zM345.2 144.1h2.1zM345.1 144.2h2.1zM345.1 144.3h2.1zM345.1 144.4h2zM345 144.4h2.1zM345 144.5h2zM345 144.6h2zM345 144.7h2zM344.9 144.8h2zM344.9 144.9h2zM344.9 144.9h1.9zM344.8 145h2zM344.8 145.1h1.9zM344.8 145.2h1.8zM344.8 145.3h1.8zM344.8 145.4h1.7zM344.8 145.5h1.7zM344.8 145.5h1.7zM344.7 145.6h1.8zM344.7 145.7h1.7zM344.7 145.8h1.6zM344.7 145.9h1.6zM344.7 146h1.5zM344.7 146h1.5zM344.7 146.1h1.4zM344.7 146.2h1.3zM344.7 146.3h1.2zM344.7 146.4h1.2zM344.7 146.5h1.1zM344.7 146.6h1zM344.7 146.6h.9zM344.7 146.7h.8zM344.7 146.8h.7zM344.7 146.9h.7zM344.7 147h.6zM344.7 147.1h.5zM344.7 147.2h.4zM344.7 147.2h.3zM344.7 147.3h.2zM344.7 147.4h.1z"/>
</g>
<g fill="#000" stroke="#000" stroke-width=".3">
<path d="M322.9 118.6h5zM323 118.7h4.2zM323.1 118.8h3.4zM323.2 118.9h2.5zM323.3 119h1.7zM323.3 119h.9z"/>
<path d="M327.2 118.7h.5zM326.5 118.8h.8zM325.7 118.9h1.3zM325 119h1.6zM324.2 119h2.1zM323.4 119.1h2.6zM323.4 119.2h2.2zM323.3 119.3h2.1zM323.3 119.4h1.7zM323.3 119.5h1.4zM323.3 119.5h1.1zM323.2 119.6h.8zM323.2 119.7h.5zM323.1 119.8h.2z"/>
<path d="M327.9 118.6h4.9zM328.7 118.7h4zM329.4 118.8h3.3zM330.1 118.9h2.5zM330.9 119h1.6zM331.6 119h.8z"/>
<path d="M328.3 118.7h.4zM328.7 118.8h.7zM329 118.9h1.1zM329.4 119h1.5zM329.7 119h1.9zM330 119.1h2.3zM330.4 119.2h2zM330.7 119.3h1.8zM331 119.4h1.5zM331.4 119.5h1.2zM331.7 119.5h1zM332.1 119.6h.6zM332.4 119.7h.3z"/>
<path d="M346 133.2h.3zM346 133.3h.5zM346.1 133.3h.5zM346.1 133.4h.6zM346.1 133.5h.7zM346.1 133.6h.7zM346.2 133.7h.6zM346.2 133.8h.6zM346.2 133.9h.6zM346.2 133.9h.6zM346.3 134h.5zM346.3 134.1h.5zM346.3 134.2h.6zM346.3 134.3h.6zM346.4 134.4h.5zM346.4 134.5h.5zM346.4 134.5h.5zM346.4 134.6h.5zM346.5 134.7h.4zM346.5 134.8h.4zM346.5 134.9h.4zM346.5 135h.5zM346.5 135h.5zM346.5 135.1h.5zM346.5 135.2h.5zM346.5 135.3h.5zM346.6 135.4h.4zM346.6 135.5h.4zM346.6 135.6h.4zM346.7 135.6h.3zM346.7 135.7h.3zM346.7 135.8h.3zM346.7 135.9h.3zM346.8 136h.2zM346.8 136.1h.2zM346.8 136.1h.2zM346.8 136.2h.2zM346.9 136.3h.1zM346.9 136.4h.1zM346.9 136.5h.2zM346.9 136.6h.2zM347 136.7h.1zM347 136.7h.1zM347 136.8h.1zM347 136.9h.1zM347 137.2h.2z"/>
<path d="M347 138.6h.2zM347 138.9h.1zM347 139h.1zM347 139.1h.1zM347 139.2h.1zM346.9 139.3h.2zM346.9 139.4h.2zM346.9 139.4h.1zM346.9 139.5h.1zM346.8 139.6h.2zM346.8 139.7h.2zM346.8 139.8h.2zM346.8 139.9h.2zM346.7 140h.3zM346.7 140h.3zM346.7 140.1h.3zM346.7 140.2h.3zM346.6 140.3h.4zM346.6 140.4h.4zM346.6 140.5h.4zM346.5 140.5h.5zM346.5 140.6h.5zM346.5 140.7h.5zM346.5 140.8h.5zM346.5 140.9h.5zM346.5 141h.4zM346.5 141.1h.4zM346.5 141.1h.4zM346.4 141.2h.5zM346.4 141.3h.5zM346.4 141.4h.5zM346.4 141.5h.5zM346.3 141.6h.6zM346.3 141.6h.6zM346.3 141.7h.5zM346.3 141.8h.5zM346.2 141.9h.6zM346.2 142h.6zM346.2 142.1h.6zM346.2 142.2h.6zM346.1 142.2h.7zM346.1 142.3h.7zM346.1 142.4h.6zM346.1 142.5h.5zM346 142.6h.5zM346 142.7h.3z"/>
<path d="M347.1 133h.2zM347 133.1h.3zM347 133.2h.3zM346.9 133.3h.4zM346.8 133.3h.5zM346.7 133.4h.6zM346.8 133.5h.5zM346.8 133.6h.5zM346.8 133.7h.5zM346.8 133.8h.5zM346.8 133.9h.5zM346.8 133.9h.5zM346.8 134h.5zM346.8 134.1h.5zM346.9 134.2h.4zM346.9 134.3h.4zM346.9 134.4h.4zM346.9 134.5h.4zM346.9 134.5h.4zM346.9 134.6h.4zM346.9 134.7h.4zM346.9 134.8h.4zM346.9 134.9h.4zM347 135h.3zM347 135h.3zM347 135.1h.3zM347 135.2h.3zM347 135.3h.3zM347 135.4h.3zM347 135.5h.3zM347 135.6h.3zM347 135.6h.3zM347 135.7h.3zM347 135.8h.3zM347 135.9h.3zM347 136h.3zM347 136.1h.3zM347 136.1h.3zM347 136.2h.3zM347 136.3h.3zM347 136.4h.3zM347.1 136.5h.2zM347.1 136.6h.2zM347.1 136.7h.2zM347.1 136.7h.2zM347.1 136.8h.2zM347.1 136.9h.2zM347.1 137h.2zM347.1 137.1h.2zM347.1 137.2h.2z"/>
<path d="M347.1 138.7h.2zM347.1 138.8h.2zM347.1 138.9h.2zM347.1 138.9h.2zM347.1 139h.2zM347.1 139.1h.2zM347.1 139.2h.2zM347.1 139.3h.2zM347.1 139.4h.2zM347 139.4h.3zM347 139.5h.3zM347 139.6h.3zM347 139.7h.3zM347 139.8h.3zM347 139.9h.3zM347 140h.3zM347 140h.3zM347 140.1h.3zM347 140.2h.3zM347 140.3h.3zM347 140.4h.3zM347 140.5h.3zM347 140.5h.3zM347 140.6h.3zM347 140.7h.3zM347 140.8h.3zM347 140.9h.3zM346.9 141h.4zM346.9 141.1h.4zM346.9 141.1h.4zM346.9 141.2h.4zM346.9 141.3h.4zM346.9 141.4h.4zM346.9 141.5h.4zM346.9 141.6h.4zM346.9 141.6h.4zM346.8 141.7h.5zM346.8 141.8h.5zM346.8 141.9h.5zM346.8 142h.5zM346.8 142.1h.5zM346.8 142.2h.5zM346.8 142.2h.5zM346.8 142.3h.5zM346.7 142.4h.6zM346.9 142.5h.4zM347 142.6h.3zM347 142.7h.3zM347.1 142.7h.2z"/>
<path d="M308.7 143.3h.3zM308.8 143.4h.6zM308.8 143.5h.7zM308.9 143.6h.6zM308.9 143.7h.6zM308.9 143.8h.6zM309 143.8h.6zM309 143.9h.6zM309.1 144h.5zM309.1 144.1h.6zM309.2 144.2h.5zM309.3 144.3h.5zM309.3 144.4h.5zM309.4 144.4h.5zM309.4 144.5h.5zM309.5 144.6h.4zM309.5 144.7h.5zM309.5 144.8h.5zM309.6 144.9h.4zM309.6 144.9h.4zM309.7 145h.4zM309.7 145.1h.4zM309.8 145.2h.3zM309.9 145.3h.3zM309.9 145.4h.3zM310 145.5h.3zM310 145.5h.3zM310 145.6h.4zM310.1 145.7h.3zM310.1 145.8h.3zM310.2 145.9h.3zM310.2 146h.3zM310.3 146h.3zM310.3 146.1h.3zM310.4 146.2h.2zM310.5 146.3h.1zM310.5 146.4h.1zM310.6 146.5h.1zM310.6 146.6h.1zM310.6 146.6h.2zM310.7 146.8h.2z"/>
<path d="M309.7 142.8h.2zM309.7 142.9h.2zM309.6 143h.4zM309.6 143.1h.4zM309.5 143.2h.5zM309.5 143.3h.5zM309.5 143.3h.5zM309.4 143.4h.6zM309.5 143.5h.5zM309.5 143.6h.6zM309.5 143.7h.6zM309.5 143.8h.6zM309.6 143.8h.5zM309.6 143.9h.6zM309.6 144h.6zM309.7 144.1h.5zM309.7 144.2h.5zM309.8 144.3h.5zM309.8 144.4h.5zM309.9 144.4h.4zM309.9 144.5h.5zM309.9 144.6h.5zM310 144.7h.4zM310 144.8h.4zM310 144.9h.5zM310 144.9h.5zM310.1 145h.4zM310.1 145.1h.4zM310.1 145.2h.5zM310.2 145.3h.4zM310.2 145.4h.4zM310.3 145.5h.3zM310.3 145.5h.3zM310.4 145.6h.2zM310.4 145.7h.2zM310.4 145.8h.3zM310.5 145.9h.2zM310.5 146h.2zM310.6 146h.2zM310.6 146.1h.2zM310.6 146.2h.2zM310.6 146.3h.2zM310.6 146.4h.3zM310.7 146.5h.2zM310.7 146.6h.2zM310.8 146.7h.2zM310.9 147h.2z"/>
<path d="M346 142.9h.2zM346 143h.2zM345.9 143.1h.4zM345.9 143.2h.5zM345.9 143.3h.5zM345.9 143.3h.6zM345.9 143.4h.6zM345.9 143.5h.6zM345.9 143.6h.6zM345.8 143.7h.6zM345.8 143.8h.6zM345.8 143.8h.5zM345.7 143.9h.6zM345.7 144h.5zM345.7 144.1h.5zM345.6 144.2h.5zM345.6 144.3h.5zM345.6 144.4h.5zM345.6 144.4h.4zM345.5 144.5h.5zM345.5 144.6h.4zM345.5 144.7h.4zM345.4 144.8h.5zM345.4 144.9h.5zM345.4 144.9h.4zM345.4 145h.4zM345.4 145.1h.4zM345.4 145.2h.3zM345.4 145.3h.3zM345.3 145.4h.3zM345.3 145.5h.3zM345.3 145.5h.2zM345.2 145.6h.3zM345.2 145.7h.2zM345.2 145.8h.2zM345.1 145.9h.3zM345.1 146h.3zM345.1 146h.3zM345.1 146.1h.2zM345 146.2h.3zM345 146.3h.2zM345 146.4h.2zM344.9 146.5h.2zM344.9 146.6h.2zM344.8 146.7h.2zM344.8 146.8h.2z"/>
<path d="M346.9 143.3h.3zM346.5 143.4h.6zM346.5 143.5h.6zM346.5 143.6h.5zM346.4 143.7h.6zM346.4 143.8h.6zM346.3 143.8h.6zM346.3 143.9h.6zM346.2 144h.6zM346.2 144.1h.5zM346.1 144.2h.6zM346.1 144.3h.5zM346.1 144.4h.5zM346 144.4h.5zM346 144.5h.5zM345.9 144.6h.6zM345.9 144.7h.5zM345.9 144.8h.5zM345.9 144.9h.4zM345.8 144.9h.4zM345.8 145h.4zM345.8 145.1h.3zM345.7 145.2h.4zM345.7 145.3h.3zM345.6 145.4h.3zM345.6 145.5h.3zM345.5 145.5h.4zM345.5 145.6h.3zM345.4 145.7h.4zM345.4 145.8h.3zM345.4 145.9h.3zM345.4 146h.2zM345.4 146h.1zM345.3 146.1h.2zM345.3 146.2h.1zM345.2 146.3h.2zM345.2 146.4h.2zM345.1 146.5h.2zM345.1 146.6h.2zM345 146.6h.2zM345 146.7h.2z"/>
</g>
<g font-size="10.9">
<text x="85" y="9" transform="rotate(-180 85 9)">БГТУ 020511.010</text>
<text x="326" y="248.5">БГТУ 020511.010</text>
<text x="303.9" y="263.5">Проекционное</text>
<text x="313.7" y="273.5">черчение</text>
<text x="368.3" y="288.5">ФИТ 9гр. 2к.</text>
</g>
<g font-size="7.8">
<text x="320.3" y="92.9">Z</text>
<text x="339.7" y="118.8" transform="rotate(45 339.7 118.8)">90Å</text>
<text x="305.9" y="132.4" transform="rotate(-60 305.9 132.4)">120Å</text>
<text x="353.2" y="145">30Å</text>
<text x="281.8" y="162.4">X</text>
<text x="368.1" y="163.2">Y</text>
<text x="402.9" y="267.5">1:1</text>
</g>
<g font-size="5.4">
<text x="12.8" y="46.9" transform="rotate(-90 12.8 46.9)">Перв. примен.</text>
<text x="12.8" y="103.8" transform="rotate(-90 12.8 103.8)">Справ. №</text>
<text x="12.8" y="176.7" transform="rotate(-90 12.8 176.7)">Подп. и дата</text>
<text x="12.8" y="205.8" transform="rotate(-90 12.8 205.8)">Инв. № дубл.</text>
<text x="12.8" y="231.6" transform="rotate(-90 12.8 231.6)">Взам. инв. №</text>
<text x="369.1" y="256.8">Лит.</text>
<text x="383.1" y="256.8">Масса</text>
<text x="398" y="256.8">Масштаб</text>
<text x="12.8" y="261.7" transform="rotate(-90 12.8 261.7)">Подп. и дата</text>
<text x="251.2" y="261.8">№ докум.</text>
<text x="273.6" y="261.8">Подп.</text>
<text x="231" y="266.8">Разраб.</text>
<text x="248" y="266.8">Kocc</text>
<text x="231" y="271.8">Пров.</text>
<text x="248" y="271.8">Гиль</text>
<text x="231" y="276.8">Т.контр.</text>
<text x="366.9" y="276.8">Лист</text>
<text x="387.9" y="276.8">Листов</text>
<text x="408.4" y="276.8">1</text>
<text x="231" y="286.8">Н.контр.</text>
<text x="7.5" y="292.5" transform="rotate(-90 7.5 292.5)">КОМПАС-3Dv20Учебнаяверсия©2021 ООО&quot;АСКОН-Системыпроектирования&quot;, Россия. Всеправазащищены.</text>
<text x="12.8" y="290.8" transform="rotate(-90 12.8 290.8)">Инв. № подл.</text>
<text x="231" y="291.8">Утв.</text>
<text x="248" y="291.8">Гиль</text>
<text x="8.5" y="296.7">Недлякоммерческогоиспользования</text>
<text x="306" y="296.8">Копировал</text>
<text x="376" y="296.8">Формат</text>
<text x="396" y="296.8">A3</text>
</g>
<g font-size="5.3">
<text x="231.1" y="261.8">Изм.</text>
<text x="238.1" y="261.8">Лист</text>
<text x="286.1" y="261.8">Дата</text>
</g>
</svg>
